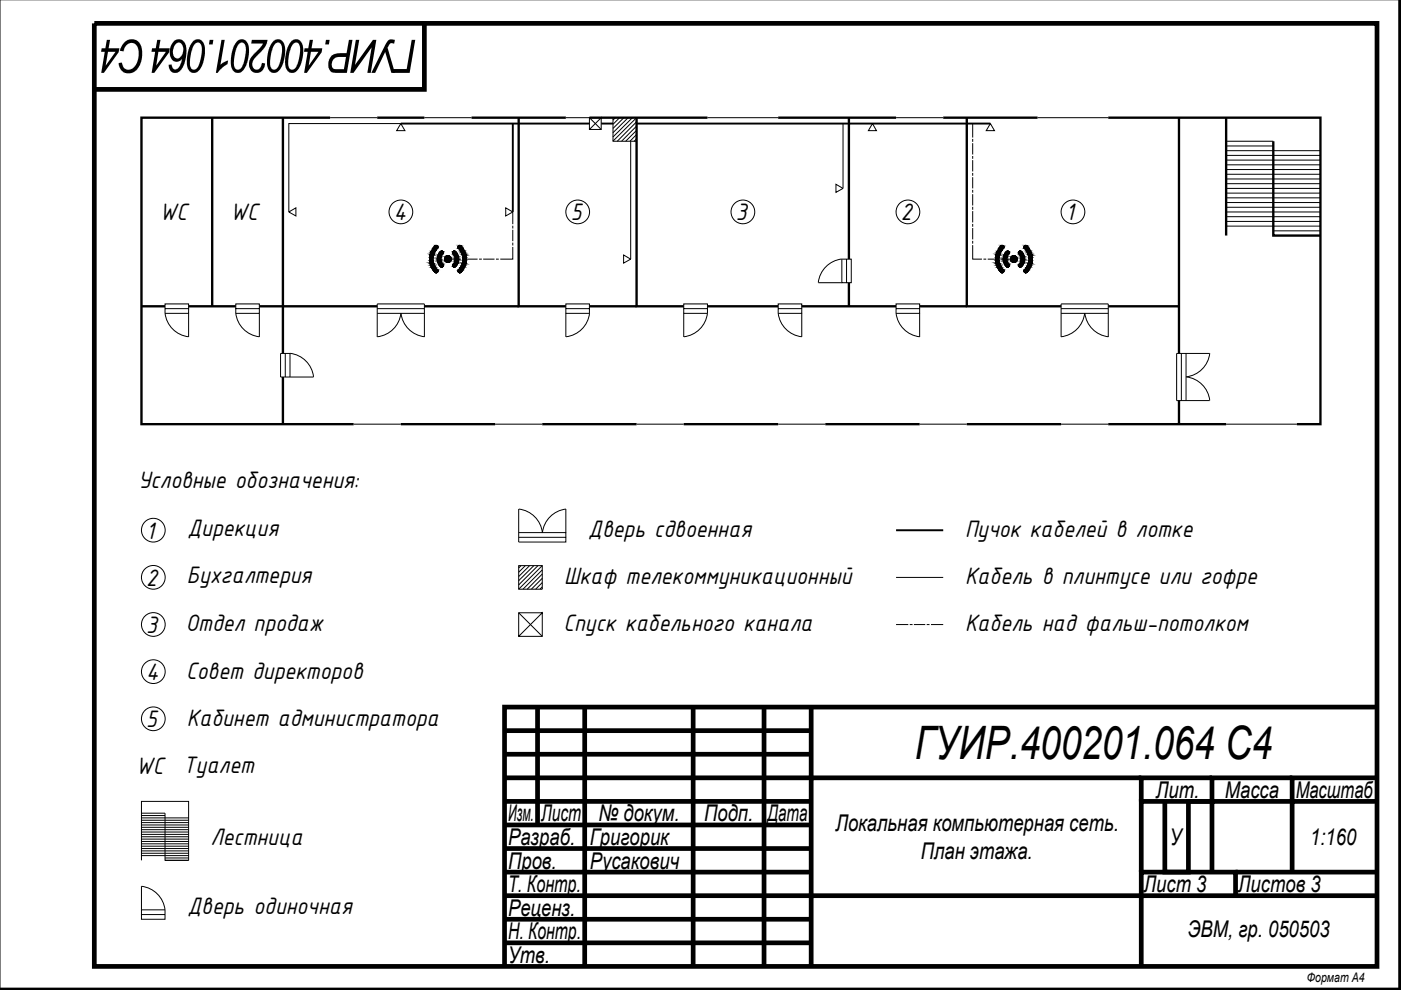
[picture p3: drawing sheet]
<svg xmlns="http://www.w3.org/2000/svg" width="297mm" height="210mm" viewBox="0 0 297 210" stroke-linecap="round" stroke-linejoin="round" font-family="sans-serif">
<!-- layer: 0 -->
<g fill="none" stroke="#000" stroke-width="1" stroke-linecap="butt">
<path d="M297 0v209.9h-297M20 5h272v199.9h-272zM90 5v14h-70M107 159.9h65M107 154.9h65M114 149.9v25M124 149.9v55M147 149.9v55M162 149.9v55M172 149.9v15h-65M292 149.9h-185v55M107 179.9h65"/>
<path d="M107 174.9h65M107 169.9h65M242 164.9h-70v25h-65M247 169.9v15h5v-15h5M257 169.9h-15v15M257 164.9h-15v5M274 164.9h-17v5M292 169.9h-18v15M292 164.9h-18v5h-17v15M107 184.9h65M107 199.9h65M107 194.9h65"/>
<path d="M262 189.9v-5h-20v5h-70v15M262 184.9h30M292 189.9h-50v15"/>
</g>
<path d="M297 0h-297v209.9" fill="none" stroke="#000" stroke-width=".21"/>
<!-- layer: Blocks -->
<g fill="none" stroke="#000" stroke-width=".21">
<path d="M70 25h10M85 26.2l.9 1.5h-1.8zM90 25h10M120 25h5l2.5 2.4M127.5 25h-2.5v2.4h2.5v-2.4l-2.5 2.4M130 25v4.9h5M130.5 25l-.5 .5M131.4 25l-1.4 1.4M132.3 25l-2.3 2.2M133.2 25l-3.2 3.1M134.1 25l-4.1 4M135 25l-5 4.9"/>
<path d="M135 25.8l-4.1 4.1M135 26.7l-3.2 3.2M135 27.6l-2.3 2.3M135 28.5l-1.4 1.4M135 29.4l-.5 .5M150 25h15M177.2 39.1l1.5 .8-1.5 .9zM185 26.2l.8 1.5h-1.7zM190 25h10M210 26.2l.9 1.5h-1.8zM220 25h15M61.2 44.9l1.5-.8v1.7z"/>
<path d="M92.2 52.1a.39 .39 0 0 1 .6 0 .39 .39 0 0 1-.1 .6 3.2 3.2 0 0 0 0 4.5M92.2 52.2a3.9 3.9 0 0 0 .2 5.6 .39 .39 0 0 0 .4-.2 .39 .39 0 0 0 0-.4M93.9 53.8a1.55 1.55 0 0 0 0 2.2M93.9 53.8a.36 .36 0 0 0 0-.5 .36 .36 0 0 0-.5 0 2.2 2.2 0 0 0 .2 3.3 .36 .36 0 0 0 .4-.2 .36 .36 0 0 0-.1-.4M96.1 53.3l.3-.1a2.14 2.14 0 0 1 0 3.4 .36 .36 0 0 1-.4-.1 .36 .36 0 0 1 .1-.5 1.64 1.64 0 0 0-.1-2.3zM97.8 52.2a3.9 3.9 0 0 1-.2 5.6 .39 .39 0 0 1-.4-.2 .39 .39 0 0 1 0-.4M97.8 52.1a.39 .39 0 0 0-.6 0 .39 .39 0 0 0 0 .6 3.2 3.2 0 0 1 0 4.5M107.2 44.1l1.5 .8-1.5 .9zM132.2 54.1l1.5 .8-1.5 .9zM173.5 59.9h5M178.5 54.9a5.7 5.7 0 0 0-5 5M179.5 54.9v5h1v-5h-2v5h1"/>
<path d="M212.2 52.1a.39 .39 0 0 1 .6 0 .39 .39 0 0 1-.1 .6 3.2 3.2 0 0 0 0 4.5M212.2 52.2a3.9 3.9 0 0 0 .2 5.6 .39 .39 0 0 0 .4-.2 .39 .39 0 0 0 0-.4M213.9 53.8a1.55 1.55 0 0 0 0 2.2M213.9 53.8a.36 .36 0 0 0 0-.5 .36 .36 0 0 0-.5 0 2.2 2.2 0 0 0 .2 3.3 .36 .36 0 0 0 .4-.2 .36 .36 0 0 0-.1-.4M216.1 53.3l.3-.1a2.14 2.14 0 0 1 0 3.4 .36 .36 0 0 1-.4-.1 .36 .36 0 0 1 .1-.5 1.64 1.64 0 0 0-.1-2.3zM217.8 52.2a3.9 3.9 0 0 1-.2 5.6 .39 .39 0 0 1-.4-.2 .39 .39 0 0 1 0-.4M217.8 52.1a.39 .39 0 0 0-.6 0 .39 .39 0 0 0 0 .6 3.2 3.2 0 0 1 0 4.5M35 65.4h5v-1h-5v2M35 66.4a5.7 5.7 0 0 0 5 5M40 65.4v1h-5M40 66.4v5M50 65.4h5v-1h-5v2"/>
<path d="M50 66.4a5.7 5.7 0 0 0 5 5M55 65.4v1h-5M55 66.4v5M60.5 74.9v5M61.5 74.9a5.7 5.7 0 0 1 5 5h-7v-5h2v5M80 71.4v-7h10v7M80 65.4h10M80 66.4h10M80 71.4a5.7 5.7 0 0 0 5-5 5.7 5.7 0 0 0 5 5M120 65.4v1h5M120 66.4v5M125 65.4h-5v-1h5v2"/>
<path d="M125 66.4a5.7 5.7 0 0 1-5 5M145 65.4v1h5M145 66.4v5M150 66.4a5.7 5.7 0 0 1-5 5M150 65.4h-5v-1h5v2M165 65.4h5v-1h-5v2M165 66.4a5.7 5.7 0 0 0 5 5M170 65.4v1h-5M170 66.4v5M190 65.4h5v-1h-5v2M190 66.4a5.7 5.7 0 0 0 5 5M195 65.4v1h-5"/>
<path d="M195 66.4v5M225 71.4a5.8 5.8 0 0 0 5-5 5.7 5.7 0 0 0 5 5M225 71.4v-7h10v7M225 65.4h10M225 66.4h10M250.5 74.9v10M251.5 74.9v10M256.5 74.9h-7v10h7a5.7 5.7 0 0 0-5-5M256.5 74.9a5.7 5.7 0 0 1-5 5M75 89.9h10M105 89.9h10M135 89.9h10"/>
<path d="M165 89.9h10M195 89.9h10M225 89.9h10M260 89.9h15M110 112.9h10v1M110 119.9h5v5h-5zM110.5 119.9l-.5 .5M111.4 119.9l-1.4 1.4M112.3 119.9l-2.3 2.3M113.2 119.9l-3.2 3.2M114.1 119.9l-4.1 4.1M115 119.9l-5 5"/>
<path d="M120 107.9v5M120 107.9a5.7 5.7 0 0 0-5 5 5.7 5.7 0 0 0-5-5v7h10v-1h-10M110 129.9l5 5M115 129.9h-5v5h5v-5l-5 5M115 120.8l-4.1 4.1M115 121.7l-3.2 3.2M115 122.6l-2.3 2.3M115 123.5l-1.4 1.4M115 124.4l-.5 .5M35 172.4v10h5v-12.5h-10v12.5M30 192.9v-5a5.7 5.7 0 0 1 5 5M35 192.9v2h-5v-1h5"/>
<path d="M35 192.9h-5v1"/>
<circle cx="85" cy="44.9" r="2.52"/>
<circle cx="95" cy="54.9" r=".7"/>
<circle cx="122.5" cy="44.9" r="2.52"/>
<circle cx="157.5" cy="44.9" r="2.52"/>
<circle cx="192.5" cy="44.9" r="2.52"/>
<circle cx="215" cy="54.9" r=".7"/>
<circle cx="227.5" cy="44.9" r="2.52"/>
<circle cx="32.5" cy="112.4" r="2.52"/>
<circle cx="32.5" cy="122.4" r="2.52"/>
<circle cx="32.5" cy="132.4" r="2.52"/>
<circle cx="32.5" cy="142.4" r="2.52"/>
<circle cx="32.5" cy="152.4" r="2.52"/>
</g>
<!-- layer: Walls -->
<g fill="none" stroke="#000" stroke-width=".21">
<path d="M260 39.9h20M260 38.9h20M260 37.9h20M260 36.9h20M260 35.9h20M260 34.9h20M260 33.9h20M260 32.9h20M260 31.9h20M260 30.9h10M260 29.9h10M260 47.9h20"/>
<path d="M260 46.9h20M260 45.9h20M260 44.9h20M260 43.9h20M260 42.9h20M260 41.9h20M260 40.9h20M270 49.9h10M270 48.9h10M30 179.9h10M30 179.4h10M30 178.9h10"/>
<path d="M30 178.4h10M30 177.9h10M30 177.4h10M30 176.9h10M30 176.4h10M30 175.9h10M30 175.4h10M30 174.9h10M30 174.4h10M30 173.9h10M30 173.4h10M30 172.9h5"/>
<path d="M30 172.4h5M30 181.4h10M30 180.9h10M30 180.4h10M35 182.4h5M35 181.9h5"/>
</g>
<g fill="none" stroke="#000" stroke-width=".5">
<path d="M45 25v39.9M60 25v49.9M70 25h-40v64.9h45M80 25h10M100 25h20M110 25v39.9h10M125 25h25M135 25v39.9h10M165 25h25M180 25v29.9M200 25h20M205 25v39.9h20"/>
<path d="M235 25h45v64.9h-5M250 25v49.9M260 25v24.9M270 29.9v20h10M180 59.9v5M30 64.9h5M40 64.9h10M55 64.9h25M60 79.9v10M90 64.9h20M125 64.9h10M150 64.9h15"/>
<path d="M170 64.9h20M195 64.9h10M235 64.9h15M85 89.9h20M115 89.9h20M145 89.9h20M175 89.9h20M205 89.9h20M235 89.9h25M250 84.9v5"/>
</g>
<!-- layer: Twisted Pair in a tray -->
<path d="M85 26.2h40M108.7 26.2v18.7M127.5 26.2h2.5M135 26.2h75M190 112.4h10" fill="none" stroke="#000" stroke-width=".41"/>
<!-- layer: Twisted Pair -->
<path d="M85 26.2h-23.8v18.7M133.7 29.9v25M178.7 26.2v13.7M190 122.4h10" fill="none" stroke="#000" stroke-width=".21"/>
<!-- layer: Blocks -->
<g fill="#000" stroke="#000" stroke-width=".21">
<path d="M92.4 52.1h.1zM93.6 53.3h.1zM96.3 56.6h.1zM97.4 57.8h.1zM97.4 57.8h.2zM213.6 53.3h.1zM216.2 56.6h.2zM217.4 57.8h.1zM217.4 57.8h.2z"/>
<path d="M91.1 54.6l.7 .1zM91.1 54.6l.7 .1z"/>
<path d="M91.1 54.7l.7 .5v-.5zM91.1 54.7l.7 .5h-.7z"/>
<path d="M91.1 55.2l.7 .1zM91.1 55.2l.7 .1z"/>
<path d="M91.1 55.3l.8 .5-.1-.5zM91.1 55.3l.8 .5h-.7z"/>
<path d="M91.2 54.1l.6 .5 .1-.5zM91.2 54.1l.6 .5h-.7z"/>
<path d="M91.2 55.8l.8 .1-.1-.1zM91.2 55.8l.8 .1h-.8z"/>
<path d="M91.2 53.9l.7 .2 .1-.2zM91.2 53.9l.7 .2h-.7z"/>
<path d="M91.2 55.9l.9 .4-.1-.4zM91.2 55.9l.9 .4h-.8z"/>
<path d="M91.3 53.6l.7 .3 .1-.3zM91.3 53.6l.7 .3h-.8z"/>
<path d="M91.3 56.3l1 .3-.2-.3zM91.3 56.3l1 .3h-.9z"/>
<path d="M91.4 53.3l.7 .3 .2-.3zM91.4 53.3l.7 .3h-.8z"/>
<path d="M91.4 56.6l1 .2-.1-.2zM91.4 56.6l1 .2h-.9z"/>
<path d="M91.5 53.1l.8 .2 .1-.2zM91.5 53.1l.8 .2h-.9z"/>
<path d="M91.5 56.8l1.2 .4-.3-.4zM91.5 56.8l1.2 .4h-.9z"/>
<path d="M92.4 52.1h.2zM92.4 52.1h.2z"/>
<path d="M92.4 57.8h.1zM92.4 57.8h.1z"/>
<path d="M92.4 52.1h.2zM92.3 52.1h.3z"/>
<path d="M92.4 57.8h.2zM92.4 57.8h.1z"/>
<path d="M92.3 52.1h.4zM92.3 52.1h.4z"/>
<path d="M92.3 57.8h.3zM92.3 57.8h.3z"/>
<path d="M92.3 52.1h.4zM92.3 52.1h.4z"/>
<path d="M92.3 57.8h.4zM92.3 57.8h.3z"/>
<path d="M92.3 52.1h.4zM92.3 52.1h.4z"/>
<path d="M92.3 57.8h.4zM92.3 57.8h.4z"/>
<path d="M92.2 52.1l.5 .1zM92.2 52.1l.5 .1z"/>
<path d="M92.2 52.2h.6zM92.2 52.2h.6z"/>
<path d="M91.8 52.7h.9zM91.8 52.7h1z"/>
<path d="M91.8 52.7l.6 .4 .3-.4zM91.8 52.7l.6 .4h-.9z"/>
<path d="M91.8 57.2h1zM91.8 57.2h1z"/>
<path d="M92.2 57.7h.5zM92.2 57.7h.5z"/>
<path d="M92.2 57.7h.5zM92.2 57.7l.5 .1z"/>
<path d="M92.2 52.2l.6 .1zM92.1 52.3h.7z"/>
<path d="M91.8 57.2h1zM91.8 57.2h1z"/>
<path d="M92.2 57.7h.6zM92.2 57.7h.5z"/>
<path d="M92.1 52.3h.7zM92.1 52.3h.7z"/>
<path d="M91.8 52.6h1zM91.8 52.6l1 .1z"/>
<path d="M91.8 57.2l1 .1zM91.8 57.2l1 .1z"/>
<path d="M92.1 57.6h.7zM92.1 57.6l.7 .1z"/>
<path d="M92.1 52.3l.8 .1zM92.1 52.3l.8 .1z"/>
<path d="M91.9 52.6h.9zM91.9 52.6h.9z"/>
<path d="M92.8 54.3h.8zM92.8 54.3h.8z"/>
<path d="M91.9 57.3h1zM91.9 57.3h1z"/>
<path d="M92.1 57.6h.7zM92.1 57.6h.7z"/>
<path d="M92 52.4h.9zM92 52.4h.9z"/>
<path d="M92 52.4l.9 .1zM92 52.4l.9 .1z"/>
<path d="M91.9 52.5h1zM91.9 52.5l.9 .1z"/>
<path d="M91.9 57.3l1 .1zM91.9 57.3l1 .1z"/>
<path d="M92 57.4l.9 .1zM92 57.4l.9 .1z"/>
<path d="M92 57.5h.9zM92 57.5l.8 .1z"/>
<path d="M92.7 54.9l.8 .2-.1-.2zM92.7 54.9l.8 .2h-.8z"/>
<path d="M92.8 54.6l.7 .1zM92.8 54.6l.7 .1z"/>
<path d="M92.7 54.7l.7 .2 .1-.2zM92.7 54.7l.7 .2h-.7z"/>
<path d="M92.7 55.1l.8 .1zM92.7 55.1l.8 .1z"/>
<path d="M92.8 55.2l.8 .3-.1-.3zM92.8 55.2l.8 .3h-.8z"/>
<path d="M92.8 54.3l.7 .3 .1-.3zM92.8 54.3l.7 .3h-.7z"/>
<path d="M92.8 55.5h.8zM92.8 55.5h.8z"/>
<path d="M92.8 55.5l.9 .3-.1-.3zM92.8 55.5l.9 .3h-.8z"/>
<path d="M92.9 54.1l.7 .2 .1-.2zM92.9 54.1l.7 .2h-.8z"/>
<path d="M92.9 55.8l.9 .1zM92.9 55.8l.9 .1z"/>
<path d="M93.6 53.3h.2zM93.5 53.3h.3z"/>
<path d="M93.6 56.6h.1zM93.6 56.6h.1z"/>
<path d="M93.5 56.6h.3zM93.5 56.6h.2z"/>
<path d="M93.5 53.3h.4zM93.4 53.3h.5z"/>
<path d="M92.9 54h.9zM92.9 54l.8 .1z"/>
<path d="M92.9 55.9l1 .1-.1-.1zM92.9 55.9l1 .1h-.9z"/>
<path d="M93.5 56.6h.3zM93.5 56.6h.3z"/>
<path d="M93.5 56.6h.3zM93.5 56.6h.3z"/>
<path d="M93.4 53.3h.5zM93.4 53.3h.5z"/>
<path d="M93.4 56.6h.5zM93.4 56.6h.4z"/>
<path d="M93.4 53.3l.5 .1zM93.4 53.3l.5 .1z"/>
<path d="M93 53.8l.8 .2 .1-.2zM93 53.8l.8 .2h-.9z"/>
<path d="M93 56l.9 .1zM93 56l.9 .1z"/>
<path d="M93.4 56.5h.5zM93.4 56.5h.5z"/>
<path d="M93.4 56.5h.5zM93.4 56.5l.5 .1z"/>
<path d="M93.4 56.5h.5zM93.4 56.5h.5z"/>
<path d="M93.4 53.4l.6 .1zM93.4 53.4l.6 .1z"/>
<path d="M93 53.8h.9zM93 53.8h.9z"/>
<path d="M93 56.1h1zM93 56.1h1z"/>
<path d="M93.3 56.4h.6zM93.3 56.4l.6 .1z"/>
<path d="M93.3 53.5h.7zM93.3 53.5h.7z"/>
<path d="M93.1 53.7h.9zM93.1 53.7l.8 .1z"/>
<path d="M93.1 56.1l.9 .1zM93.1 56.1l.9 .1z"/>
<path d="M93.1 56.2h.9zM93.1 56.2h.9z"/>
<path d="M93.3 56.4h.7zM93.3 56.4h.6z"/>
<path d="M93.2 53.5l.8 .1zM93.2 53.5l.8 .1z"/>
<path d="M93.2 53.6h.8zM93.1 53.6h.9z"/>
<path d="M93.1 53.6l.9 .1zM93.1 53.6l.9 .1z"/>
<path d="M93.1 53.7h.9zM93.1 53.7h.9z"/>
<path d="M93.1 56.2l.9 .1zM93.1 56.2l.9 .1z"/>
<path d="M93.2 56.3h.8zM93.2 56.3h.8z"/>
<path d="M93.2 56.3h.8zM93.2 56.3l.8 .1z"/>
<path d="M94.9 54.2l.3 .1zM94.8 54.3h.4z"/>
<path d="M94.8 54.3h.5zM94.7 54.3h.6z"/>
<path d="M94.8 55.6h.4zM94.8 55.6h.2z"/>
<path d="M94.7 54.3l.7 .1zM94.5 54.4h.9z"/>
<path d="M94.7 55.6h.6zM94.7 55.6h.5z"/>
<path d="M94.5 54.4l1 .1zM94.5 54.4l1 .1h-1.1z"/>
<path d="M94.5 55.5h.9zM94.5 55.5l.8 .1z"/>
<path d="M94.4 54.5l1.2 .1zM94.4 54.5l1.2 .1h-1.2z"/>
<path d="M94.4 55.4h1.1zM94.4 55.4l1 .1z"/>
<path d="M94.4 54.6l1.2 .1v-.1zM94.4 54.6l1.2 .1h-1.3z"/>
<path d="M94.4 55.3h1.2zM94.4 55.3l1.1 .1z"/>
<path d="M94.3 54.7l1.4 .1-.1-.1zM94.3 54.7l1.4 .1h-1.4z"/>
<path d="M94.3 55.2l1.3 .1v-.1zM94.3 55.2l1.3 .1h-1.2z"/>
<path d="M94.3 54.8l1.4 .1v-.1zM94.3 54.8l1.4 .1h-1.4z"/>
<path d="M94.3 55.1l1.3 .1 .1-.1zM94.3 55.1l1.3 .1h-1.3z"/>
<path d="M94.3 54.9l1.4 .2v-.2zM94.3 54.9l1.4 .2h-1.4z"/>
<path d="M96.3 53.3h.1zM96.3 53.3h.1z"/>
<path d="M96.3 53.3h.1zM96.2 53.3h.2z"/>
<path d="M96.4 54.3h.8zM96.4 54.3h.8z"/>
<path d="M96.2 56.6h.2zM96.2 56.6h.3z"/>
<path d="M96.2 56.6h.2zM96.2 56.6h.2z"/>
<path d="M96.2 53.3h.3zM96.2 53.3h.3z"/>
<path d="M96.2 53.3h.3zM96.1 53.3h.4z"/>
<path d="M96.1 56.6h.4zM96.1 56.6h.4z"/>
<path d="M96.1 53.3h.4zM96.1 53.3h.4z"/>
<path d="M96.1 53.3h.4zM96.1 53.3h.4z"/>
<path d="M96.1 56.6h.4zM96.1 56.6h.4z"/>
<path d="M96.1 53.3h.5zM96.1 53.3h.5z"/>
<path d="M96.1 56.5h.4zM96.1 56.5l.4 .1z"/>
<path d="M96.1 53.3l.5 .1zM96.1 53.3l.5 .1z"/>
<path d="M96.1 56.5h.5zM96.1 56.5h.4z"/>
<path d="M96 53.4h.6zM96 53.4h.6z"/>
<path d="M96 56.5h.6zM96 56.5h.6z"/>
<path d="M96 53.4l.7 .1zM96 53.4l.7 .1z"/>
<path d="M96 56.4h.6zM96 56.4l.6 .1z"/>
<path d="M96 53.5h.8zM96 53.5h.8z"/>
<path d="M96 56.4h.7zM96 56.4h.6z"/>
<path d="M96 53.5l.8 .1zM96 53.5l.8 .1z"/>
<path d="M96 56.3h.8zM96 56.3l.7 .1z"/>
<path d="M96 53.6h.8zM96 53.6h.8z"/>
<path d="M96 56.3h.8zM96 56.3h.8z"/>
<path d="M96 53.6l.9 .1zM96 53.6l.9 .1z"/>
<path d="M96 56.2h.8zM96 56.2l.8 .1z"/>
<path d="M96 53.7l.9 .1zM96 53.7l.9 .1z"/>
<path d="M96 56.2h.9zM96 56.2h.8z"/>
<path d="M96 53.8h.9zM96 53.8h.9z"/>
<path d="M96 56.1h.9zM96 56.1l.9 .1z"/>
<path d="M96 53.8h.9zM96 53.8h.9z"/>
<path d="M96 56.1h.9zM96 56.1h.9z"/>
<path d="M96.1 53.8l.9 .2-.1-.2zM96.1 53.8l.9 .2h-.8z"/>
<path d="M96.1 56h.8zM96.1 56l.8 .1z"/>
<path d="M96.2 54l.9 .1zM96.2 54l.9 .1z"/>
<path d="M96.2 55.9l.7 .1 .1-.1zM96.2 55.9l.7 .1h-.8z"/>
<path d="M96.3 54.1l.9 .2-.1-.2zM96.3 54.1l.9 .2h-.8z"/>
<path d="M96.3 55.8h.8zM96.2 55.9h.8z"/>
<path d="M96.4 54.3l.8 .3v-.3zM96.4 54.3l.8 .3h-.7z"/>
<path d="M96.4 55.5h.8zM96.4 55.5h.8z"/>
<path d="M96.4 55.5l.7 .3 .1-.3zM96.4 55.5l.7 .3h-.8z"/>
<path d="M96.5 54.6l.7 .1zM96.5 54.6l.7 .1z"/>
<path d="M96.5 55.2l.7 .3v-.3zM96.5 55.2l.7 .3h-.8z"/>
<path d="M97.2 52.7h1zM97.2 52.7h1z"/>
<path d="M96.5 54.7l.7 .2v-.2zM96.5 54.7l.7 .2h-.7z"/>
<path d="M96.5 54.9l.7 .2v-.2zM96.5 54.9l.7 .2h-.7z"/>
<path d="M96.5 55.1h.7zM96.5 55.1l.7 .1z"/>
<path d="M97.4 52l.2 .1zM97.4 52l.2 .1z"/>
<path d="M97.4 52.1h.2zM97.4 52.1h.2z"/>
<path d="M97.4 52.1h.2zM97.4 52.1h.2z"/>
<path d="M97.4 57.8h.2zM97.4 57.8h.2z"/>
<path d="M97.4 52.1h.3zM97.3 52.1h.4z"/>
<path d="M97.4 57.8h.2zM97.4 57.8h.2z"/>
<path d="M97.3 52.1h.4zM97.3 52.1h.4z"/>
<path d="M97.3 57.8h.4zM97.3 57.8h.3z"/>
<path d="M97.3 52.1h.4zM97.3 52.1h.4z"/>
<path d="M97.3 57.8h.4zM97.3 57.8h.4z"/>
<path d="M97.3 52.1l.5 .1zM97.3 52.1l.5 .1z"/>
<path d="M97.3 57.7h.4zM97.3 57.7l.4 .1z"/>
<path d="M97.2 52.2h.6zM97.2 52.2h.6z"/>
<path d="M97.2 57.7h.6zM97.2 57.7h.5z"/>
<path d="M97.2 52.2l.6 .1zM97.2 52.2l.6 .1z"/>
<path d="M97.2 57.7h.6zM97.2 57.7h.6z"/>
<path d="M97.2 52.3h.7zM97.2 52.3h.7z"/>
<path d="M97.2 57.6h.6zM97.2 57.6l.6 .1z"/>
<path d="M97.1 52.3l.8 .1zM97.1 52.3l.8 .1z"/>
<path d="M97.1 57.6h.8zM97.1 57.6h.7z"/>
<path d="M97.1 52.4h.9zM97.1 52.4h.9z"/>
<path d="M97.1 57.5h.8zM97.1 57.5l.8 .1z"/>
<path d="M97.1 52.4l1 .1zM97.1 52.4l1 .1z"/>
<path d="M97.1 57.4h.9zM97.1 57.4l.8 .1z"/>
<path d="M97.1 52.5l1 .1zM97.1 52.5l1 .1z"/>
<path d="M97.1 57.3h1zM97.1 57.3l.9 .1z"/>
<path d="M97.1 52.6h1.1zM97.1 52.6h1.1z"/>
<path d="M97.1 57.3h1zM97.1 57.3h1z"/>
<path d="M97.2 52.6l1 .1zM97.2 52.6l1 .1z"/>
<path d="M97.2 57.2h1zM97.2 57.2l.9 .1z"/>
<path d="M97.2 52.7l1.2 .4-.2-.4zM97.2 52.7l1.2 .4h-.8z"/>
<path d="M97.2 57.2h1zM97.2 57.2h1z"/>
<path d="M97.2 57.2h1zM97.2 57.2h1z"/>
<path d="M97.6 53.1l.9 .2-.1-.2zM97.6 53.1l.9 .2h-.8z"/>
<path d="M97.6 56.8l.6 .4 .2-.4zM97.6 56.8l.6 .4h-1z"/>
<path d="M97.7 53.3l1 .3-.2-.3zM97.7 53.3l1 .3h-.9z"/>
<path d="M97.7 56.6l.7 .2 .1-.2zM97.7 56.6l.7 .2h-.8z"/>
<path d="M97.8 53.6l1 .3-.1-.3zM97.8 53.6l1 .3h-.8z"/>
<path d="M97.8 56.3l.7 .3 .2-.3zM97.8 56.3l.7 .3h-.8z"/>
<path d="M98 53.9l.8 .2v-.2zM98 53.9l.8 .2h-.8z"/>
<path d="M98 55.9l.7 .4 .1-.4zM98 55.9l.7 .4h-.9z"/>
<path d="M98 54.1l.9 .5-.1-.5zM98 54.1l.9 .5h-.8z"/>
<path d="M98 55.8l.8 .1v-.1zM98 55.8l.8 .1h-.8z"/>
<path d="M98.1 54.6l.8 .1zM98.1 54.6l.8 .1z"/>
<path d="M98.1 54.7l.8 .5v-.5zM98.1 54.7l.8 .5h-.8z"/>
<path d="M98.1 55.2l.8 .1zM98.1 55.2l.8 .1z"/>
<path d="M98.1 55.3l.7 .5 .1-.5zM98.1 55.3l.7 .5h-.8z"/>
<path d="M211.1 54.6l.7 .1zM211.1 54.6l.7 .1z"/>
<path d="M211.1 54.7l.7 .5v-.5zM211.1 54.7l.7 .5h-.7z"/>
<path d="M211.1 55.2l.7 .1zM211.1 55.2l.7 .1z"/>
<path d="M211.1 55.3l.8 .5-.1-.5zM211.1 55.3l.8 .5h-.8z"/>
<path d="M211.1 54.1l.7 .5 .1-.5zM211.1 54.1l.7 .5h-.7z"/>
<path d="M211.1 55.8l.9 .1-.1-.1zM211.1 55.8l.9 .1h-.8z"/>
<path d="M211.2 53.9l.7 .2 .1-.2zM211.2 53.9l.7 .2h-.8z"/>
<path d="M211.2 55.9l.9 .4-.1-.4zM211.2 55.9l.9 .4h-.8z"/>
<path d="M211.3 53.6l.7 .3 .1-.3zM211.3 53.6l.7 .3h-.8z"/>
<path d="M211.3 56.3l1 .3-.2-.3zM211.3 56.3l1 .3h-.9z"/>
<path d="M211.4 53.3l.7 .3 .2-.3zM211.4 53.3l.7 .3h-.8z"/>
<path d="M211.4 56.6l1 .2-.1-.2zM211.4 56.6l1 .2h-.9z"/>
<path d="M211.5 53.1l.8 .2 .1-.2zM211.5 53.1l.8 .2h-.9z"/>
<path d="M211.5 56.8l1.2 .4-.3-.4zM211.5 56.8l1.2 .4h-.9z"/>
<path d="M212.4 52l.1 .1zM212.4 52l.1 .1z"/>
<path d="M212.4 52.1h.2zM212.4 52.1h.2z"/>
<path d="M212.4 57.8h.1zM212.4 57.8h.1z"/>
<path d="M212.4 52.1h.2zM212.3 52.1h.3z"/>
<path d="M212.4 57.8h.2zM212.4 57.8h.1z"/>
<path d="M212.3 52.1h.4zM212.3 52.1h.4z"/>
<path d="M212.3 57.8h.3zM212.3 57.8h.3z"/>
<path d="M212.3 52.1h.4zM212.3 52.1h.4z"/>
<path d="M212.3 52.1h.4zM212.3 52.1h.4z"/>
<path d="M212.3 57.8h.4zM212.3 57.8h.4z"/>
<path d="M212.3 57.8h.4zM212.3 57.8h.3z"/>
<path d="M212.2 52.1l.5 .1zM212.2 52.1l.5 .1z"/>
<path d="M212.2 57.7h.5zM212.2 57.7l.5 .1z"/>
<path d="M212.2 52.2h.6zM212.2 52.2h.6z"/>
<path d="M211.8 52.7h.9zM211.8 52.7h1z"/>
<path d="M211.8 52.7l.6 .4 .3-.4zM211.8 52.7l.6 .4h-.9z"/>
<path d="M211.8 57.2h1zM211.8 57.2h1z"/>
<path d="M212.2 57.7h.5zM212.2 57.7h.5z"/>
<path d="M212.2 52.2l.6 .1zM212.2 52.2l.6 .1z"/>
<path d="M211.8 57.2h1zM211.8 57.2h1z"/>
<path d="M212.2 57.7h.6zM212.2 57.7h.5z"/>
<path d="M212.1 52.3h.7zM212.1 52.3h.7z"/>
<path d="M211.8 52.6h1zM211.8 52.6l1 .1z"/>
<path d="M211.8 57.2l1 .1zM211.8 57.2l1 .1z"/>
<path d="M212.1 57.6h.7zM212.1 57.6l.7 .1z"/>
<path d="M212.1 52.3l.8 .1zM212.1 52.3l.8 .1z"/>
<path d="M211.9 52.5l.9 .1zM211.9 52.5l.9 .1z"/>
<path d="M211.9 52.6h.9zM211.9 52.6h.9z"/>
<path d="M211.9 57.3h.9zM211.9 57.3h.9z"/>
<path d="M211.9 57.3l1 .1zM211.9 57.3l1 .1z"/>
<path d="M212.1 57.6h.7zM212.1 57.6h.7z"/>
<path d="M212 52.4h.9zM212 52.4h.9z"/>
<path d="M211.9 52.4h1zM211.9 52.4l.9 .1z"/>
<path d="M211.9 57.4l1 .1zM211.9 57.4l1 .1z"/>
<path d="M212 57.5h.9zM212 57.5l.8 .1z"/>
<path d="M212.7 54.7l.7 .2v-.2zM212.7 54.7l.7 .2h-.7z"/>
<path d="M212.7 54.9l.7 .2v-.2zM212.7 54.9l.7 .2h-.7z"/>
<path d="M212.7 55.1l.8 .1zM212.7 55.1l.8 .1z"/>
<path d="M212.8 54.6h.7zM212.8 54.6l.6 .1z"/>
<path d="M212.8 55.2l.7 .3v-.3zM212.8 55.2l.7 .3h-.7z"/>
<path d="M212.8 54.3h.7zM212.8 54.3h.8z"/>
<path d="M212.8 54.3l.7 .3v-.3zM212.8 54.3l.7 .3h-.7z"/>
<path d="M212.8 55.5h.8zM212.8 55.5h.8z"/>
<path d="M212.8 55.5l.9 .3-.1-.3zM212.8 55.5l.9 .3h-.8z"/>
<path d="M213.6 53.3h.2zM213.5 53.3h.3z"/>
<path d="M212.9 54.1l.7 .2 .1-.2zM212.9 54.1l.7 .2h-.8z"/>
<path d="M212.9 55.8l.9 .1zM212.9 55.8l.9 .1z"/>
<path d="M213.5 56.6h.2zM213.5 56.6h.2z"/>
<path d="M213.5 53.3h.3zM213.4 53.3h.4z"/>
<path d="M213.5 56.6h.3zM213.5 56.6h.2z"/>
<path d="M212.9 54h.9zM212.9 54l.8 .1h-.8z"/>
<path d="M212.9 55.9l1 .1-.1-.1zM212.9 55.9l1 .1h-.9z"/>
<path d="M213.5 56.6h.3zM213.5 56.6h.3z"/>
<path d="M213.5 56.6h.3zM213.5 56.6h.3z"/>
<path d="M213.4 53.3h.5zM213.4 53.3h.5z"/>
<path d="M213.4 56.6h.4zM213.4 56.6h.4z"/>
<path d="M213.4 56.5h.5zM213.4 56.5l.4 .1z"/>
<path d="M213.4 53.3l.5 .1zM213.4 53.3l.5 .1z"/>
<path d="M213 53.8l.8 .2 .1-.2zM213 53.8l.8 .2h-.9z"/>
<path d="M213 56l.9 .1zM213 56l.9 .1z"/>
<path d="M213.4 56.5h.5zM213.4 56.5h.5z"/>
<path d="M213.4 56.5h.5zM213.4 56.5h.5z"/>
<path d="M213.4 53.4l.6 .1zM213.4 53.4l.6 .1z"/>
<path d="M213 53.8h.9zM213 53.8h.9z"/>
<path d="M213 56.1h1zM213 56.1h1z"/>
<path d="M213.3 56.4h.6zM213.3 56.4l.6 .1z"/>
<path d="M213.3 53.5h.7zM213.3 53.5h.7z"/>
<path d="M213.2 53.5l.8 .1zM213.2 53.5l.8 .1z"/>
<path d="M213.1 53.6l.9 .1zM213.1 53.6l.9 .1z"/>
<path d="M213.1 53.7h.9zM213.1 53.7h.9z"/>
<path d="M213.1 53.7h.9zM213.1 53.7l.8 .1z"/>
<path d="M213.1 56.1l.9 .1zM213.1 56.1l.9 .1z"/>
<path d="M213.1 56.2h.9zM213.1 56.2h.9z"/>
<path d="M213.1 56.2l.9 .1zM213.1 56.2l.9 .1z"/>
<path d="M213.2 56.3l.8 .1zM213.2 56.3l.8 .1z"/>
<path d="M213.3 56.4h.7zM213.3 56.4h.6z"/>
<path d="M213.2 53.6h.8zM213.2 53.6h.8z"/>
<path d="M213.2 56.3h.8zM213.2 56.3h.8z"/>
<path d="M214.9 54.2l.3 .1zM214.8 54.3h.4z"/>
<path d="M214.8 54.3h.5zM214.7 54.3h.6z"/>
<path d="M214.8 55.6h.4zM214.8 55.6h.2z"/>
<path d="M214.7 54.3l.7 .1zM214.5 54.4h.9z"/>
<path d="M214.7 55.6h.6zM214.7 55.6h.5z"/>
<path d="M214.5 54.4l1 .1zM214.5 54.4l1 .1h-1.1z"/>
<path d="M214.5 55.5h.9zM214.5 55.5l.8 .1z"/>
<path d="M214.4 54.5l1.2 .1zM214.4 54.5l1.2 .1h-1.2z"/>
<path d="M214.4 55.4h1.1zM214.4 55.4l1 .1z"/>
<path d="M214.4 54.6l1.2 .1v-.1zM214.4 54.6l1.2 .1h-1.3z"/>
<path d="M214.4 55.3h1.2zM214.4 55.3l1.1 .1z"/>
<path d="M214.3 54.7l1.4 .1-.1-.1zM214.3 54.7l1.4 .1h-1.4z"/>
<path d="M214.3 55.2l1.3 .1v-.1zM214.3 55.2l1.3 .1h-1.2z"/>
<path d="M214.3 54.8l1.4 .1v-.1zM214.3 54.8l1.4 .1h-1.4z"/>
<path d="M214.3 55.1l1.3 .1 .1-.1zM214.3 55.1l1.3 .1h-1.3z"/>
<path d="M214.3 54.9l1.4 .2v-.2zM214.3 54.9l1.4 .2h-1.4z"/>
<path d="M216.3 53.3h.1zM216.2 53.3h.2z"/>
<path d="M216.2 53.3h.2zM216.2 53.3h.2z"/>
<path d="M216.4 54.3h.8zM216.4 54.3h.8z"/>
<path d="M216.2 53.3h.2zM216.2 53.3h.2z"/>
<path d="M216.2 56.6h.2zM216.2 56.6h.2z"/>
<path d="M216.2 53.3h.3zM216.2 53.3h.3z"/>
<path d="M216.2 56.6h.2zM216.2 56.6h.2z"/>
<path d="M216.1 53.3h.4zM216.1 53.3h.4z"/>
<path d="M216.1 56.6h.4zM216.1 56.6h.3z"/>
<path d="M216.1 53.3h.4zM216.1 53.3h.4z"/>
<path d="M216.1 56.6h.4zM216.1 56.6h.4z"/>
<path d="M216.1 53.3h.5zM216.1 53.3h.5z"/>
<path d="M216.1 56.5h.4zM216.1 56.5h.5z"/>
<path d="M216.1 56.5h.4zM216.1 56.5l.4 .1z"/>
<path d="M216.1 53.3l.5 .1zM216.1 53.3l.5 .1z"/>
<path d="M216 53.4h.6zM216 53.4h.6z"/>
<path d="M216 56.5h.6zM216 56.5h.6z"/>
<path d="M216 53.4l.7 .1zM216 53.4l.7 .1z"/>
<path d="M216 56.4h.6zM216 56.4l.6 .1z"/>
<path d="M216 53.5h.7zM216 53.5h.7z"/>
<path d="M216 56.4h.7zM216 56.4h.6z"/>
<path d="M215.9 53.5l.9 .1zM215.9 53.5l.9 .1z"/>
<path d="M215.9 56.3h.8zM215.9 56.3l.8 .1z"/>
<path d="M215.9 53.6h.9zM215.9 53.6h.9z"/>
<path d="M215.9 56.3h.9zM215.9 56.3h.8z"/>
<path d="M216 53.6l.9 .1zM216 53.6l.9 .1z"/>
<path d="M216 56.2h.8zM216 56.2l.8 .1z"/>
<path d="M216 53.7l.9 .1zM216 53.7l.9 .1z"/>
<path d="M216 56.2h.9zM216 56.2h.8z"/>
<path d="M216 53.8h.9zM216 53.8h.9z"/>
<path d="M216 56.1h.9zM216 56.1l.9 .1z"/>
<path d="M216 53.8h.9zM216 53.8h.9z"/>
<path d="M216 56.1h.9zM216 56.1h.9z"/>
<path d="M216.1 53.8l.9 .2-.1-.2zM216.1 53.8l.9 .2h-.8z"/>
<path d="M216.1 56h.8zM216 56.1h.9z"/>
<path d="M216.2 54l.8 .1zM216.2 54l.8 .1z"/>
<path d="M216.2 55.9l.7 .1 .1-.1zM216.2 55.9l.7 .1h-.8z"/>
<path d="M216.3 54.1l.9 .2-.2-.2zM216.3 54.1l.9 .2h-.8z"/>
<path d="M216.3 55.8h.7zM216.3 55.8l.7 .1h-.8z"/>
<path d="M216.4 54.3l.8 .3v-.3zM216.4 54.3l.8 .3h-.7z"/>
<path d="M216.4 55.5h.8zM216.4 55.5h.8z"/>
<path d="M216.4 55.5l.6 .3 .2-.3zM216.4 55.5l.6 .3h-.7z"/>
<path d="M216.5 54.6l.7 .1zM216.5 54.6l.7 .1z"/>
<path d="M216.5 55.2l.7 .3v-.3zM216.5 55.2l.7 .3h-.8z"/>
<path d="M216.5 54.7l.7 .2v-.2zM216.5 54.7l.7 .2h-.7z"/>
<path d="M216.5 54.9l.7 .2v-.2zM216.5 54.9l.7 .2h-.7z"/>
<path d="M216.5 55.1h.7zM216.5 55.1l.7 .1z"/>
<path d="M217.4 52l.2 .1zM217.4 52l.2 .1z"/>
<path d="M217.4 52.1h.2zM217.4 52.1h.2z"/>
<path d="M217.4 52.1h.2zM217.3 52.1h.3z"/>
<path d="M217.4 57.8h.2zM217.4 57.8h.2z"/>
<path d="M217.3 52.1h.4zM217.3 52.1h.4z"/>
<path d="M217.3 57.8h.3zM217.3 57.8h.3z"/>
<path d="M217.3 52.1h.4zM217.3 52.1h.4z"/>
<path d="M217.3 57.8h.4zM217.3 57.8h.3z"/>
<path d="M217.3 52.1h.4zM217.3 52.1h.4z"/>
<path d="M217.3 57.8h.4zM217.3 57.8h.4z"/>
<path d="M217.3 52.1l.5 .1zM217.3 52.1l.5 .1z"/>
<path d="M217.3 57.7h.4zM217.3 57.7l.4 .1z"/>
<path d="M217.2 52.2h.6zM217.2 52.2h.6z"/>
<path d="M217.2 57.7h.6zM217.2 57.7h.5z"/>
<path d="M217.2 52.2l.6 .1zM217.2 52.2l.6 .1z"/>
<path d="M217.2 57.7h.6zM217.2 57.7h.6z"/>
<path d="M217.2 52.3h.7zM217.2 52.3h.7z"/>
<path d="M217.2 57.6h.6zM217.2 57.6l.6 .1z"/>
<path d="M217.1 52.3l.8 .1zM217.1 52.3l.8 .1z"/>
<path d="M217.1 57.6h.8zM217.1 57.6h.7z"/>
<path d="M217.1 52.4h.9zM217.1 52.4h.9z"/>
<path d="M217.1 57.5h.8zM217.1 57.5l.8 .1z"/>
<path d="M217.1 52.4l.9 .1zM217.1 52.4l.9 .1z"/>
<path d="M217.1 57.4h.9zM217.1 57.4l.8 .1z"/>
<path d="M217.1 52.5l1 .1zM217.1 52.5l1 .1z"/>
<path d="M217.1 57.3h.9zM217.1 57.3l.9 .1z"/>
<path d="M217.1 52.6h1.1zM217.1 52.6h1.1z"/>
<path d="M217.1 57.3h1zM217.1 57.3h.9z"/>
<path d="M217.2 52.6l1 .1zM217.2 52.6l1 .1z"/>
<path d="M217.2 57.2h1zM217.2 57.2l.9 .1z"/>
<path d="M217.2 52.7h1zM217.2 52.7h1z"/>
<path d="M217.2 52.7l1.2 .4-.2-.4zM217.2 52.7l1.2 .4h-.8z"/>
<path d="M217.2 57.2h1zM217.2 57.2h1z"/>
<path d="M217.2 57.2h1zM217.2 57.2h1z"/>
<path d="M217.6 53.1l.9 .2-.1-.2zM217.6 53.1l.9 .2h-.8z"/>
<path d="M217.6 56.8l.6 .4 .2-.4zM217.6 56.8l.6 .4h-1z"/>
<path d="M217.7 53.3l1 .3-.2-.3zM217.7 53.3l1 .3h-.8z"/>
<path d="M217.7 56.6l.7 .2 .1-.2zM217.7 56.6l.7 .2h-.8z"/>
<path d="M217.9 53.6l.9 .3-.1-.3zM217.9 53.6l.9 .3h-.8z"/>
<path d="M217.9 56.3l.6 .3 .2-.3zM217.9 56.3l.6 .3h-.8z"/>
<path d="M218 53.9l.8 .2v-.2zM218 53.9l.8 .2h-.8z"/>
<path d="M218 55.9l.7 .4 .1-.4zM218 55.9l.7 .4h-.8z"/>
<path d="M218 54.1l.9 .5-.1-.5zM218 54.1l.9 .5h-.8z"/>
<path d="M218 55.8l.8 .1v-.1zM218 55.8l.8 .1h-.8z"/>
<path d="M218.1 54.6l.8 .1zM218.1 54.6l.8 .1z"/>
<path d="M218.1 54.7l.8 .5v-.5zM218.1 54.7l.8 .5h-.8z"/>
<path d="M218.1 55.2l.8 .1zM218.1 55.2l.8 .1z"/>
<path d="M218.1 55.3l.7 .5 .1-.5zM218.1 55.3l.7 .5h-.8z"/>
</g>
<!-- layer: Twisted pair above the ceiling -->
<g fill="none" stroke="#000" stroke-width=".21">
<path d="M206.2 26.2v3M206.2 29.4v.7M206.2 30.4v2.4M206.2 33.1v.6M206.2 33.9v2.5M206.2 36.7v.6M206.2 37.6v2.3M95 54.9h2.7M97.9 54.9h.7M98.8 54.9h2.5M101.6 54.9h.6M102.4 54.9h2.4"/>
<path d="M105.2 54.9h.6M108.7 52.3v2.6h-2.6M108.7 44.9v2.6M108.7 47.9v.5M108.7 48.7v2.4M108.7 51.4v.6M206.2 52v2.9h2M206.2 40.3v.6M206.2 41.2v2.4M206.2 43.9v.6M206.2 44.8v2.4M206.2 47.5v.6"/>
<path d="M206.2 48.4v2.4M206.2 51.1v.6M208.5 54.9h.6M209.4 54.9h2.4M212.1 54.9h.6M213 54.9h2M190 132.4h2.6M192.9 132.4h.6M193.8 132.4h2.4M196.5 132.4h.6M197.4 132.4h2.6"/>
</g>
<g font-size="9.8">
<text x="88.4" y="8.5" transform="rotate(-180 88.4 8.5)">ГУИР.400201.064 С4</text>
<text x="194" y="160.9">ГУИР.400201.064 C4</text>
</g>
<g font-size="5.4">
<text x="33.8" y="46.7">WC</text>
<text x="48.8" y="46.7">WC</text>
<text x="83.5" y="46.7">4</text>
<text x="121" y="46.7">5</text>
<text x="156" y="46.7">3</text>
<text x="191" y="46.7">2</text>
<text x="225.9" y="46.7">1</text>
<text x="29.3" y="103.4">Условные обозначения:</text>
<text x="39.7" y="113.6">Дирекция</text>
<text x="124.7" y="113.9">Дверь сдвоенная</text>
<text x="204.6" y="113.9">Пучок кабелей в лотке</text>
<text x="31" y="114.2">1</text>
<text x="31" y="124.2">2</text>
<text x="39.6" y="123.6">Бухгалтерия</text>
<text x="119.6" y="123.9">Шкаф телекоммуникационный</text>
<text x="204.6" y="123.9">Кабель в плинтусе или гофре</text>
<text x="31" y="134.2">3</text>
<text x="39.4" y="133.9">Отдел продаж</text>
<text x="119.5" y="133.9">Спуск кабельного канала</text>
<text x="204.6" y="133.9">Кабель над фальш-потолком</text>
<text x="39.5" y="143.9">Совет директоров</text>
<text x="31" y="144.2">4</text>
<text x="31" y="154.2">5</text>
<text x="39.6" y="153.9">Кабинет администратора</text>
<text x="28.8" y="164.2">WC Туалет</text>
<text x="44.6" y="179.1">Лестница</text>
<text x="39.7" y="193.9">Дверь одиночная</text>
</g>
<g font-size="4.9">
<text x="245.1" y="169.1">Лит.</text>
<text x="259.7" y="169.1">Масса</text>
<text x="274.7" y="169.2">Масштаб</text>
<text x="107.7" y="174.2">Изм.</text>
<text x="107.7" y="179.2">Разраб.</text>
<text x="114.7" y="174.2">Лист</text>
<text x="125.1" y="179.2">Григорик</text>
<text x="126.9" y="174.2">№ докум.</text>
<text x="149.3" y="174.2">Подп.</text>
<text x="162.7" y="174.2">Дата</text>
<text x="177.1" y="176.2">Локальная компьютерная сеть.</text>
<text x="248" y="179.2">У</text>
<text x="277.8" y="179.2">1:160</text>
<text x="107.7" y="184.2">Пров.</text>
<text x="125.1" y="184.2">Русакович</text>
<text x="195.2" y="182.1">План этажа.</text>
<text x="107.7" y="189.2">Т. Контр.</text>
<text x="242.5" y="189.2">Лист 3</text>
<text x="262.5" y="189.2">Листов 3</text>
<text x="107.7" y="194.2">Реценз.</text>
<text x="107.7" y="199.2">Н. Контр.</text>
<text x="251.8" y="198.7">ЭВМ, гр. 050503</text>
<text x="107.7" y="204.2">Утв.</text>
</g>
<text font-size="2.8" x="277.1" y="208.2">Формат А4</text>
</svg>
